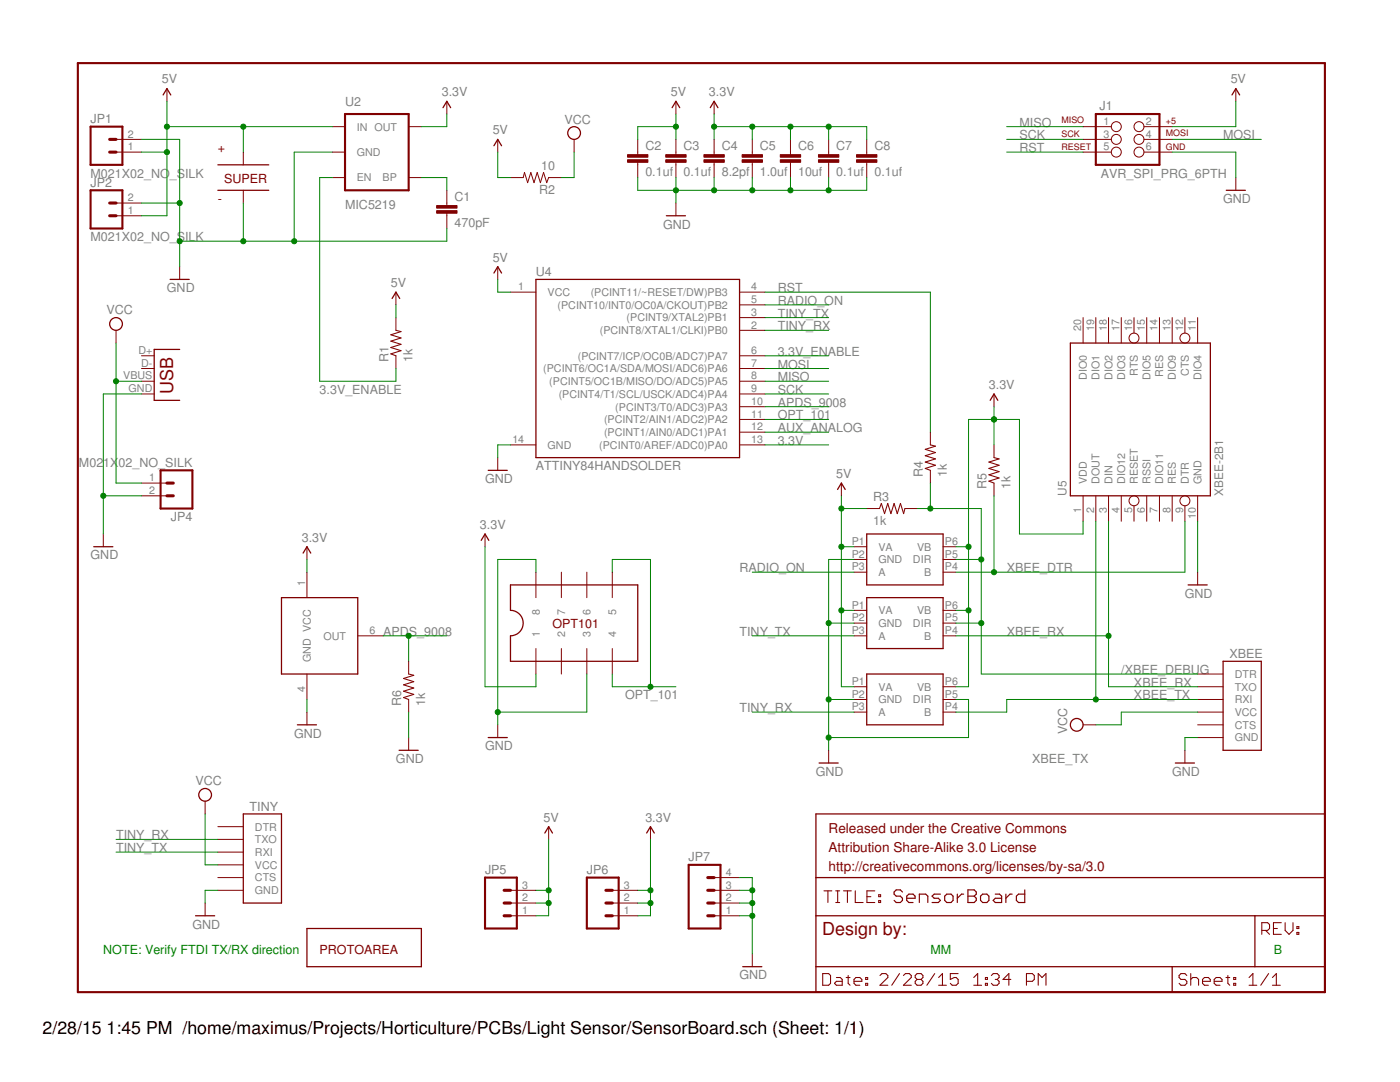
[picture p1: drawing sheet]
<svg xmlns="http://www.w3.org/2000/svg" width="279mm" height="216mm" viewBox="0 0 279 216" stroke-linecap="round" stroke-linejoin="round" font-family="sans-serif">
<g fill="none" stroke="#800000" stroke-width=".2">
<path d="M33.3 17.7v2.5M246.6 17.7v2.5M23.2 27.8h5M23.2 30.4h5M48.6 30.4v2.5M48.6 38v2.5M66.3 25.3h2.6M66.3 30.4h2.6M66.3 35.4h2.6M81.6 25.3h2.5M81.6 35.4h2.5M89.2 20.2v2.6"/>
<path d="M89.2 38v3M99.3 27.8v2.6M101.9 35.4h2.5l.3-1 .6 2 .6-2 .7 2 .6-2 .6 2 .7-2 .6 2 .4-1h2.5M114.6 27.8v2.6M127.3 27.8v3.1M127.3 32.4v3M134.9 20.2v2.6M134.9 27.8v3.1M134.9 32.4v3M142.5 20.2v2.6M142.5 27.8v3.1M142.5 32.4v3"/>
<path d="M150.1 27.8v3.1M150.1 32.4v3M157.8 27.8v3.1M157.8 32.4v3M165.4 27.8v3.1M165.4 32.4v3M173 27.8v3.1M173 32.4v3M216.2 25.3h5.6M216.2 27.8h5.6M216.2 30.4h5.6M228.3 25.3h5.6"/>
<path d="M228.3 27.8h5.6M228.3 30.4h5.6M246.6 35.4v2.6M23.2 43.1h5M23.2 40.5h5M35.9 53.2v2.6M79 58.3v2.5M89.2 42.5v3.1M99.3 53.2v2.6M101.9 58.3h5.1M134.9 40.5v2.6M147.6 58.3h5.1"/>
<path d="M23.2 65.9v2.6M28.2 71h2.6M28.2 73.5h2.6M28.2 76.1h2.6M28.2 78.6h2.6M79 63.4v2.5M79 71v2.5M147.6 71h5.1M147.6 73.5h5.1M147.6 76.1h5.1M147.6 78.6h5.1M147.6 65.9h5.1"/>
<path d="M147.6 63.4h5.1M147.6 60.8h5.1M198.4 78.6v2.6M216.2 63.4v5.1M218.7 63.4v5.1M221.2 63.4v5.1M223.8 63.4v5.1M226.3 63.4v3.1M228.9 63.4v5.1M231.4 63.4v5.1M233.9 63.4v5.1M236.5 63.4v3.1"/>
<path d="M239 63.4v5.1M28.2 96.4h5.1M28.2 98.9h5.1M99.3 91.3v2.6M101.9 88.8h5.1M147.6 81.2h5.1M147.6 83.7h5.1M147.6 86.2h5.1M147.6 88.8h5.1M167.9 96.4v2.5M185.7 86.2v2.6M185.7 93.9v2.5"/>
<path d="M198.4 88.8v2.5M198.4 96.4v2.5M216.2 98.9v5.1M218.7 98.9v5.1M221.2 98.9v5.1M223.8 98.9v5.1M228.9 98.9v5.1M231.4 98.9v5.1M233.9 98.9v5.1M239 98.9v5.1M20.6 106.6v2.5M61.3 109.1v2.5"/>
<path d="M61.3 114.2v5.1M96.8 106.6v2.5M107 114.2v5.1M112 114.2v5.1M117.1 114.2v5.1M122.2 114.2v5.1M170.5 109.1h2.5M170.5 111.6h2.5M170.5 114.2h2.5M173 101.5h2.5M180.6 101.5h2.5M188.2 109.1h2.6"/>
<path d="M188.2 111.6h2.6M188.2 114.2h2.6M226.3 100.9v3.1M236.5 100.9v3.1M239 114.2v2.5M61.3 134.5v5.1M71.4 126.9h5.1M81.6 132v2.5M81.6 139.6v2.5M107 129.4v5.1M112 129.4v5.1M117.1 129.4v5.1"/>
<path d="M122.2 129.4v5.1M170.5 137h2.5M170.5 139.6h2.5M170.5 126.9h2.5M170.5 121.8h2.5M170.5 124.3h2.5M188.2 137h2.6M188.2 139.6h2.6M188.2 126.9h2.6M188.2 121.8h2.6M188.2 124.3h2.6M239 134.5h5.1"/>
<path d="M239 137h5.1M239 139.6h5.1M40.9 159.9v2.5M61.3 142.1v2.5M81.6 147.2v2.5M99.3 144.6v2.6M165.4 149.7v2.6M170.5 142.1h2.5M188.2 142.1h2.6M216.2 144.6h2.5M236.5 149.7v2.6M239 142.1h5.1"/>
<path d="M239 144.6h5.1M239 147.2h5.1M43.5 165h5.1M43.5 167.5h5.1M43.5 170h5.1M43.5 172.6h5.1M43.5 175.1h5.1M43.5 177.7h5.1M101.9 177.7h5.1M109.5 165v2.5M122.2 177.7h5.1M129.8 165v2.5"/>
<path d="M142.5 175.1h5.1M142.5 177.7h5.1M40.9 180.2v2.5M101.9 182.7h5.1M101.9 180.2h5.1M122.2 182.7h5.1M122.2 180.2h5.1M142.5 182.7h5.1M142.5 180.2h5.1M150.1 190.4v2.5"/>
<circle cx="222.8" cy="27.8" r=".99"/>
<circle cx="222.8" cy="25.3" r=".99"/>
<circle cx="222.8" cy="30.4" r=".99"/>
<circle cx="227.3" cy="25.3" r=".99"/>
<circle cx="227.3" cy="27.8" r=".99"/>
<circle cx="227.3" cy="30.4" r=".99"/>
<circle cx="226.3" cy="67.5" r=".99"/>
<circle cx="236.5" cy="67.5" r=".99"/>
<circle cx="226.3" cy="99.9" r=".99"/>
<circle cx="236.5" cy="99.9" r=".99"/>
</g>
<g fill="none" stroke="#800000" stroke-width=".25">
<path d="M32.6 18.9l.7-1.2 .8 1.2M245.9 18.9l.7-1.2 .8 1.2M43.5 38h10.1M43.5 32.9h10.1M88.4 21.5l.8-1.3 .7 1.3M98.6 29.1l.7-1.3 .8 1.3M134.1 21.5l.8-1.3 .8 1.3M141.8 21.5l.7-1.3 .8 1.3M244.7 38h3.8M34 55.8h3.8M78.3 59.6l.7-1.3 .8 1.3M98.6 54.5l.7-1.3 .8 1.3"/>
<path d="M107 55.8h40.6v35.5h-40.6zM133 43.1h3.8M35.9 69.7h-5.1v10.2h5.1M197.6 79.9l.8-1.3 .7 1.3M213.6 68.5h28v30.4h-28zM97.4 93.9h3.8M167.2 97.7l.7-1.3 .8 1.3M18.7 109.1h3.8M56.2 119.3h15.2v15.2h-15.2zM60.5 110.4l.8-1.3 .7 1.3M96 107.8l.8-1.2 .8 1.2M101.9 116.7h25.4v15.3h-25.4v-5.1a2.54 2.54 0 0 0 2.5-2.6 2.54 2.54 0 0 0-2.5-2.5z"/>
<path d="M173 106.6h15.2v10.1h-15.2zM173 119.3h15.2v10.1h-15.2zM237.1 116.7h3.8M173 134.5h15.2v10.1h-15.2zM244.1 132h7.6v17.7h-7.6zM59.4 144.6h3.8M79.7 149.7h3.8M97.4 147.2h3.8M163.5 152.3h3.8M234.6 152.3h3.8M48.6 162.4h7.6v17.8h-7.6zM108.7 166.2l.8-1.2 .8 1.2"/>
<path d="M129.1 166.2l.7-1.2 .8 1.2M162.8 162.4h101.6v35.6h-101.6zM162.8 175.1h101.6M39 182.7h3.8M61.3 185.3h22.8v7.6h-22.8zM148.2 192.9h3.8M162.8 182.7h101.6M162.8 192.9h101.6M233.9 192.9v5.1M250.4 182.7v10.2"/>
<circle cx="114.6" cy="26.5" r="1.27"/>
<circle cx="23.2" cy="64.6" r="1.27"/>
<circle cx="40.9" cy="158.6" r="1.27"/>
<circle cx="214.9" cy="144.6" r="1.27"/>
</g>
<path d="M15.5 12.6h248.9v185.4h-248.9zM18.1 25.3h6.3v7.6h-6.3zM18.1 38h6.3v7.6h-6.3zM68.9 22.8h12.7v15.2h-12.7zM218.7 22.8h12.7v10.1h-12.7zM32 93.9h6.4v7.6h-6.4zM96.8 175.1h6.3v10.2h-6.3zM117.1 175.1h6.4v10.2h-6.4zM137.4 172.6h6.4v12.7h-6.4z" fill="none" stroke="#800000" stroke-width=".42"/>
<g fill="none" stroke="#800000" stroke-width=".61">
<path d="M21.9 27.8h1.3M21.9 30.4h1.3M21.9 40.5h1.3M21.9 43.1h1.3M33.3 98.9h1.3M33.3 96.4h1.3M100.6 177.7h1.3M120.9 177.7h1.3M141.2 177.7h1.3M141.2 175.1h1.3M100.6 180.2h1.3M100.6 182.7h1.3"/>
<path d="M120.9 180.2h1.3M120.9 182.7h1.3M141.2 180.2h1.3M141.2 182.7h1.3"/>
</g>
<g fill="none" stroke="#800000" stroke-width=".21">
<path d="M79 65.9l1 .3-2 .6 2 .6-2 .7 2 .6-2 .6 2 .7-2 .6 1 .4M185.7 88.8l1 .2-2 .7 2 .6-2 .6 2 .7-2 .6 2 .6-2 .7 1 .4M198.4 91.3l1 .3-2 .6 2 .6-2 .7 2 .6-2 .6 2 .7-2 .6 1 .4M175.5 101.5l.4-1 .6 2 .7-2 .6 2 .6-2 .7 2 .6-2 .6 2 .3-1M81.6 134.5l1 .2-2.1 .7 2.1 .6-2.1 .7 2.1 .6-2.1 .6 2.1 .7-2.1 .6 1.1 .4M164.4 177.8h1.6M165.2 177.8v2.3M166.8 177.8h.8M167.2 177.8v2.3M168.3 177.8h1.6M169.1 177.8v2.3M170.7 177.8v2.3h1.6"/>
<path d="M173 178.9h.8M174.6 177.8h-1.6v2.3h1.6M175.4 179.7h.3v.4h-.3zM175.4 178.5h.3v.4h-.3zM164.2 194.3h1.2l.4 .3v1.6l-.4 .4h-1.2zM166.8 180.1h.8M166.9 195.1h.8l.4 .3v1.2h-1.2l-.4-.4 .4-.4h1.2M168.9 195.1h.8M169.3 194.6v1.6l.4 .4M170.4 195.8h1.6v-.4l-.4-.3h-.8l-.4 .3v.8l.4 .4h.8M172.8 196.2h.4v.4h-.4zM172.8 195.1h.4v.3h-.4z"/>
<path d="M175.6 194.6l.4-.3h.8l.4 .3v.5l-1.6 1.5h1.6M179.5 194.3l-1.5 2.3M180.3 194.6l.4-.3h.8l.4 .3v.5l-1.6 1.5h1.6M183 195.4l-.4 .4v.4l.4 .4h.8l.4-.4v-.4l-.4-.4M183 195.4l-.4-.3v-.5l.4-.3h.8l.4 .3v.5l-.4 .3M183 195.4h.8M186.5 194.3l-1.5 2.3M187.3 196.6h1.6M187.3 195.1l.8-.8v2.3M191.2 194.3h-1.5v1.1l.7-.3h.4l.4 .3v.8l-.4 .4h-.8l-.3-.4M194.3 196.6h1.6M194.3 195.1l.8-.8v2.3"/>
<path d="M196.7 196.2h.4v.4h-.4zM196.7 195.1h.4v.3h-.4zM197.8 194.6l.4-.3h.8l.4 .3v.5l-.4 .3M198.6 195.4h.4M199 195.4l.4 .4v.4l-.4 .4h-.8l-.4-.4M201.7 195.4h-1.5l1.1-1.1v2.3M204.9 195.8h1.1l.4-.4v-.8l-.4-.3h-1.1v2.3M207.2 196.6v-2.3l.8 .8 .7-.8v2.3M236.9 194.6l-.4-.3h-.8l-.4 .3v.5l.4 .3h.8l.4 .4v.4l-.4 .4h-.8l-.4-.4M237.6 195.4l.4-.3h.8l.4 .3v1.2M237.6 194.3v2.3M240 195.8h1.5v-.4l-.3-.3h-.8l-.4 .3v.8l.4 .4h.8"/>
<path d="M242.3 195.8h1.6v-.4l-.4-.3h-.8l-.4 .3v.8l.4 .4h.8M244.7 195.1h.7M245 194.6v1.6l.4 .4M246.2 196.2h.4v.4h-.4zM246.2 195.1h.4v.3h-.4zM249.3 196.6h1.5M249.3 195.1l.7-.8v2.3M251.8 185.7h1.2l.4-.4v-.8l-.4-.4h-1.2v2.3M252.6 185.7l.8 .7M253.2 194.3l-1.6 2.3M253.9 196.6h1.6M253.9 195.1l.8-.8v2.3"/>
<path d="M254.1 185.3h.8M255.7 184.1h-1.6v2.3h1.6M256.5 184.1v1.6l.8 .7 .7-.7v-1.6M258.8 186.1h.4v.3h-.4zM258.8 184.9h.4v.4h-.4z"/>
</g>
<g fill="none" stroke="#800000" stroke-width=".23">
<path d="M180.1 178l-.4-.4h-.8l-.5 .4v.4l.5 .4h.8l.4 .4v.5l-.4 .4h-.8l-.5-.4M181 179.2h1.6v-.4l-.4-.4h-.8l-.4 .4v.9l.4 .4h.8M187.7 178.4h-1.3l-.4 .4 .4 .4h.9l.4 .5-.4 .4h-1.3M188.5 178.8l.5-.4h.8l.4 .4v.9l-.4 .4h-.8l-.5-.4zM191.1 178.4v1.7M192.3 178.4h-.4l-.8 .8M193.2 177.6h1.2l.4 .4v.4l-.4 .4 .4 .4v.5l-.4 .4h-1.2zM193.2 178.8h1.2M195.7 178.8l.4-.4h.9l.4 .4v.9l-.4 .4h-.9l-.4-.4zM198.6 178.4h.9l.4 .4v1.3h-1.3l-.4-.4 .4-.5h1.3M200.7 178.4v1.7M202 178.4h-.4l-.9 .8"/>
<path d="M204.5 177.6v2.5h-1.2l-.5-.4v-.9l.5-.4h1.2M183.5 180.1v-1.7h1.2l.5 .4v1.3"/>
</g>
<g fill="#800000" stroke="#800000" stroke-width=".2">
<path d="M132.9 31.9h4v.5h-4z"/>
<path d="M132.9 30.9h4v.5h-4z"/>
<path d="M140.5 31.9h4v.5h-4z"/>
<path d="M140.5 30.9h4v.5h-4z"/>
<path d="M148.1 31.9h4.1v.5h-4.1z"/>
<path d="M148.1 30.9h4.1v.5h-4.1z"/>
<path d="M155.7 31.9h4.1v.5h-4.1z"/>
<path d="M155.7 30.9h4.1v.5h-4.1z"/>
<path d="M163.3 31.9h4.1v.5h-4.1z"/>
<path d="M163.3 30.9h4.1v.5h-4.1z"/>
<path d="M87.1 42h4.1v.5h-4.1z"/>
<path d="M87.1 41h4.1v.5h-4.1z"/>
<path d="M170.9 31.9h4.1v.5h-4.1z"/>
<path d="M170.9 30.9h4.1v.5h-4.1z"/>
<path d="M125.2 31.9h4.1v.5h-4.1z"/>
<path d="M125.2 30.9h4.1v.5h-4.1z"/>
</g>
<g fill="none" stroke="#008000" stroke-width=".2">
<path d="M28.2 30.4h5.1M28.2 27.8h7.7v25.4M33.3 20.2v22.9h-5.1M33.3 25.3h33M48.6 25.3v5.1M66.3 30.4h-7.6v17.7M66.3 35.4h-2.5v40.7h15.2v-2.6M84.1 35.4h5.1v2.6M89.2 22.8v2.5h-5.1M99.3 30.4v5h2.6M114.6 30.4v5h-2.6M127.3 35.4v2.6h45.7v-2.6"/>
<path d="M134.9 25.3h-7.6v2.5M134.9 22.8v5M134.9 35.4v5.1M142.5 25.3h30.5v2.5M142.5 22.8v5M142.5 35.4v2.6M150.1 25.3v2.5M150.1 35.4v2.6M157.8 25.3v2.5M157.8 35.4v2.6M165.4 25.3v2.5M165.4 35.4v2.6"/>
<path d="M200.9 25.3h15.3M200.9 30.4h15.3M200.9 27.8h15.3M233.9 30.4h12.7v5M233.9 27.8h17.8M246.6 20.2v5.1h-12.7M28.2 40.5h7.7M48.6 40.5v7.6M89.2 45.6v2.5h-53.3M99.3 55.8v2.5h2.6M152.7 58.3h33v27.9M23.2 76.1h5"/>
<path d="M23.2 68.5v27.9h5M28.2 78.6h-7.6v28M79 60.8v2.6M152.7 78.6h12.7M152.7 76.1h12.7M152.7 73.5h12.7M152.7 63.4h12.7M152.7 65.9h12.7M152.7 71h12.7M152.7 60.8h12.7M20.6 98.9h7.6M101.9 88.8h-2.6v2.5"/>
<path d="M152.7 83.7h12.7M152.7 88.8h12.7M152.7 81.2h12.7M152.7 86.2h12.7M167.9 98.9v38.1h2.6M185.7 96.4v5.1M198.4 81.2v7.6M198.4 98.9v15.3M61.3 111.6v2.6M96.8 109.1v27.9h10.2v-2.5M107 114.2v-2.6h-7.7v33M122.2 114.2v-2.6h7.6v25.4"/>
<path d="M150.1 114.2h20.4M167.9 101.5h5.1M167.9 109.1h2.6M170.5 111.6h-5.1v38.1M183.1 101.5h12.7v33h43.2M190.8 109.1h2.5M190.8 111.6h5M216.2 104v2.6h-12.7v-22.9h-10.2v53.3h-2.5M218.7 104v35.6M221.2 104v33h17.8M236.5 104v10.2h-45.7M239 104v10.2"/>
<path d="M61.3 139.6v2.5M76.5 126.9h12.7M81.6 126.9v5.1M117.1 134.5v7.6h-17.8M122.2 134.5v2.5h12.7M150.1 126.9h20.4M165.4 139.6h5.1M165.4 124.3h5.1M167.9 121.8h2.6M190.8 121.8h2.5M190.8 139.6h2.5v7.6h-27.9M190.8 124.3h5"/>
<path d="M190.8 126.9h30.4M239 139.6h-38.1v2.5h-10.1M81.6 142.1v5.1M150.1 142.1h20.4M239 142.1h-15.2v2.5h-5.1M239 147.2h-2.5v2.5M23.2 170h20.3M23.2 167.5h20.3M40.9 162.4v10.2h2.6M43.5 177.7h-2.6v2.5M107 177.7h2.5M109.5 167.5v15.2h-2.5"/>
<path d="M127.3 177.7h2.5M129.8 167.5v15.2h-2.5M147.6 177.7h2.5M147.6 175.1h2.5v15.3M107 180.2h2.5M127.3 180.2h2.5M147.6 180.2h2.5M147.6 182.7h2.5"/>
</g>
<g fill="#008000" stroke="#008000" stroke-width=".2">
<circle cx="33.3" cy="25.3" r=".51"/>
<circle cx="33.3" cy="30.4" r=".51"/>
<circle cx="48.6" cy="25.3" r=".51"/>
<circle cx="109.5" cy="177.7" r=".51"/>
<circle cx="109.5" cy="180.2" r=".51"/>
<circle cx="134.9" cy="25.3" r=".51"/>
<circle cx="167.9" cy="101.5" r=".51"/>
<circle cx="167.9" cy="109.1" r=".51"/>
<circle cx="167.9" cy="121.8" r=".51"/>
<circle cx="129.8" cy="180.2" r=".51"/>
<circle cx="129.8" cy="177.7" r=".51"/>
<circle cx="142.5" cy="25.3" r=".51"/>
<circle cx="150.1" cy="25.3" r=".51"/>
<circle cx="157.8" cy="25.3" r=".51"/>
<circle cx="165.4" cy="25.3" r=".51"/>
<circle cx="198.4" cy="83.7" r=".51"/>
<circle cx="193.3" cy="109.1" r=".51"/>
<circle cx="193.3" cy="121.8" r=".51"/>
<circle cx="35.9" cy="48.1" r=".51"/>
<circle cx="35.9" cy="40.5" r=".51"/>
<circle cx="48.6" cy="48.1" r=".51"/>
<circle cx="58.7" cy="48.1" r=".51"/>
<circle cx="99.3" cy="142.1" r=".51"/>
<circle cx="20.6" cy="98.9" r=".51"/>
<circle cx="150.1" cy="182.7" r=".51"/>
<circle cx="150.1" cy="180.2" r=".51"/>
<circle cx="150.1" cy="177.7" r=".51"/>
<circle cx="134.9" cy="38" r=".51"/>
<circle cx="142.5" cy="38" r=".51"/>
<circle cx="150.1" cy="38" r=".51"/>
<circle cx="157.8" cy="38" r=".51"/>
<circle cx="165.4" cy="38" r=".51"/>
<circle cx="165.4" cy="139.6" r=".51"/>
<circle cx="165.4" cy="124.3" r=".51"/>
<circle cx="165.4" cy="147.2" r=".51"/>
<circle cx="218.7" cy="139.6" r=".51"/>
<circle cx="221.2" cy="126.9" r=".51"/>
<circle cx="129.8" cy="137" r=".51"/>
<circle cx="198.4" cy="114.2" r=".51"/>
<circle cx="81.6" cy="126.9" r=".51"/>
<circle cx="185.7" cy="101.5" r=".51"/>
<circle cx="195.8" cy="111.6" r=".51"/>
<circle cx="195.8" cy="124.3" r=".51"/>
<circle cx="23.2" cy="76.1" r=".51"/>
</g>
<g font-size="3.6" fill="#800000">
<text x="34.6" y="78.6" transform="rotate(-90 34.6 78.6)">USB</text>
<text x="164.1" y="186.5">Design by:</text>
</g>
<g font-size="3.5">
<text x="8.5" y="206.4">2/28/15</text>
<text x="21.3" y="206.4">1:45 PM /home/maximus/Projects/Horticulture/PCBs/Light Sensor/SensorBoard.sch (Sheet: 1/1)</text>
</g>
<g font-size="2.7" fill="#800000">
<text x="165.4" y="166.2">Released under the Creative Commons</text>
<text x="165.4" y="170">Attribution Share-Alike 3.0 License</text>
<text x="165.4" y="173.8">http://creativecommons.org/licenses/by-sa/3.0</text>
</g>
<g font-size="2.5" fill="#808080">
<text x="32.3" y="16.6">5V</text>
<text x="245.6" y="16.6">5V</text>
<text x="68.9" y="21.2">U2</text>
<text x="88.2" y="19.2">3.3V</text>
<text x="133.9" y="19.2">5V</text>
<text x="141.5" y="19.2">3.3V</text>
<text x="219.5" y="22">J1</text>
<text x="18.1" y="24.5">JP1</text>
<text x="98.3" y="26.8">5V</text>
<text x="112.7" y="24.6">VCC</text>
<text x="128.8" y="30">C2</text>
<text x="136.4" y="30">C3</text>
<text x="144" y="30">C4</text>
<text x="151.7" y="30">C5</text>
<text x="159.3" y="30">C6</text>
<text x="166.9" y="30">C7</text>
<text x="174.5" y="30">C8</text>
<text x="203.5" y="27.8">SCK</text>
<text x="203.5" y="25.3">MISO</text>
<text x="244.1" y="27.8">MOSI</text>
<text x="18.1" y="35.4">M021X02_NO</text>
<text x="33.9" y="35.4">_SILK</text>
<text x="108" y="33.9">10</text>
<text x="128.8" y="35.1">0.1uf</text>
<text x="136.4" y="35.1">0.1uf</text>
<text x="144" y="35.1">8.2pf</text>
<text x="151.7" y="35.1">1.0uf</text>
<text x="159.3" y="35.1">10uf</text>
<text x="166.9" y="35.1">0.1uf</text>
<text x="174.5" y="35.1">0.1uf</text>
<text x="203.5" y="30.4">RST</text>
<text x="219.7" y="35.4">AVR_SPI_PRG_6PTH</text>
<text x="18.1" y="37.2">JP2</text>
<text x="68.9" y="41.8">MIC5219</text>
<text x="90.7" y="40.1">C1</text>
<text x="107.6" y="38.7">R2</text>
<text x="244.1" y="40.5">GND</text>
<text x="90.7" y="45.2">470pF</text>
<text x="132.4" y="45.6">GND</text>
<text x="18.1" y="48.1">M021X02_NO_SILK</text>
<text x="98.3" y="52.2">5V</text>
<text x="33.3" y="58.3">GND</text>
<text x="78" y="57.3">5V</text>
<text x="107" y="55">U4</text>
<text x="155.2" y="58.3">RST</text>
<text x="21.3" y="62.7">VCC</text>
<text x="155.2" y="63.4">TINY_TX</text>
<text x="155.2" y="65.9">TINY_RX</text>
<text x="155.2" y="60.8">RADIO_ON</text>
<text x="155.2" y="71">3.3V_ENABLE</text>
<text x="77.5" y="72.3" transform="rotate(-90 77.5 72.3)">R1</text>
<text x="82.3" y="72.3" transform="rotate(-90 82.3 72.3)">1k</text>
<text x="155.2" y="76.1">MISO</text>
<text x="155.2" y="73.5">MOSI</text>
<text x="197.4" y="77.6">3.3V</text>
<text x="63.8" y="78.6">3.3V_ENABLE</text>
<text x="155.2" y="78.6">SCK</text>
<text x="155.2" y="83.7">OPT_101</text>
<text x="155.2" y="81.2">APDS_9008</text>
<text x="155.2" y="88.8">3.3V</text>
<text x="155.2" y="86.2">AUX_ANALOG</text>
<text x="15.8" y="93.1">M02</text>
<text x="20.6" y="93.1">1X</text>
<text x="23.7" y="93.1">02_NO_SILK</text>
<text x="107" y="93.9">ATTINY84HANDSOLDER</text>
<text x="166.9" y="95.4">5V</text>
<text x="184.2" y="95.1" transform="rotate(-90 184.2 95.1)">R4</text>
<text x="189" y="95.1" transform="rotate(-90 189 95.1)">1k</text>
<text x="96.8" y="96.4">GND</text>
<text x="174.3" y="100">R3</text>
<text x="196.9" y="97.7" transform="rotate(-90 196.9 97.7)">R5</text>
<text x="201.7" y="97.7" transform="rotate(-90 201.7 97.7)">1k</text>
<text x="34.1" y="104">JP4</text>
<text x="95.8" y="105.5">3.3V</text>
<text x="174.3" y="104.8">1k</text>
<text x="18.1" y="111.6">GND</text>
<text x="60.2" y="108.1">3.3V</text>
<text x="147.6" y="114.2">RADIO_ON</text>
<text x="200.9" y="114.2">XBEE_DTR</text>
<text x="236.5" y="119.2">GND</text>
<text x="76.5" y="126.9">APDS_9008</text>
<text x="147.6" y="126.9">TINY_TX</text>
<text x="200.9" y="126.9">XBEE_RX</text>
<text x="245.4" y="131.3">XBEE</text>
<text x="223.8" y="134.5">/XBEE_DEBUG</text>
<text x="226.3" y="137">XBEE_RX</text>
<text x="80.1" y="140.8" transform="rotate(-90 80.1 140.8)">R6</text>
<text x="84.9" y="140.8" transform="rotate(-90 84.9 140.8)">1k</text>
<text x="124.7" y="139.6">OPT_101</text>
<text x="147.6" y="142.1">TINY_RX</text>
<text x="226.3" y="139.6">XBEE_TX</text>
<text x="58.7" y="147.2">GND</text>
<text x="96.8" y="149.7">GND</text>
<text x="213" y="146.5" transform="rotate(-90 213 146.5)">VCC</text>
<text x="79" y="152.3">GND</text>
<text x="162.8" y="154.8">GND</text>
<text x="206" y="152.3">XBEE_TX</text>
<text x="233.9" y="154.8">GND</text>
<text x="39" y="156.7">VCC</text>
<text x="49.8" y="161.8">TINY</text>
<text x="23.2" y="167.5">TINY_RX</text>
<text x="108.5" y="163.9">5V</text>
<text x="128.8" y="163.9">3.3V</text>
<text x="23.2" y="170">TINY_TX</text>
<text x="137.4" y="171.8">JP7</text>
<text x="96.8" y="174.4">JP5</text>
<text x="117.1" y="174.4">JP6</text>
<text x="38.4" y="185.3">GND</text>
<text x="147.6" y="195.4">GND</text>
</g>
<g font-size="2.5" fill="#800000">
<text x="43.5" y="30.4">+</text>
<text x="43.5" y="40.5">-</text>
<text x="44.7" y="36.5">SUPER</text>
<text x="110.3" y="125.3">OPT101</text>
<text x="63.8" y="190.4">PROTOAREA</text>
</g>
<g font-size="2.5" fill="#008000">
<text x="20.6" y="190.4">NOTE: Verify FTDI TX/RX direction</text>
<text x="185.7" y="190.4">MM</text>
<text x="254.2" y="190.4">B</text>
</g>
<g font-size="2.3" fill="#808080">
<text x="212.9" y="98.9" transform="rotate(-90 212.9 98.9)">U5</text>
<text x="244.1" y="98.9" transform="rotate(-90 244.1 98.9)">XBEE-2B1</text>
</g>
<g font-size="2.1" fill="#808080">
<text x="25.5" y="27.5">2</text>
<text x="71.2" y="26">IN OUT</text>
<text x="220.3" y="24.9">1</text>
<text x="220.3" y="27.5">3</text>
<text x="228.6" y="24.9">2</text>
<text x="228.6" y="27.5">4</text>
<text x="25.5" y="30">1</text>
<text x="71.2" y="31.1">GND</text>
<text x="220.3" y="30">5</text>
<text x="228.6" y="30">6</text>
<text x="25.5" y="40.2">2</text>
<text x="71.2" y="36.2">EN</text>
<text x="76.4" y="36.2">BP</text>
<text x="25.5" y="42.7">1</text>
<text x="103.4" y="57.9">1</text>
<text x="109.3" y="59.1">VCC</text>
<text x="117.9" y="59.1">(PCINT11/~RESET/DW)PB3</text>
<text x="149.9" y="57.9">4</text>
<text x="111.3" y="61.6">(PCINT10/INT0/OC0A/CKOUT)PB2</text>
<text x="125.1" y="64.1">(PCINT9/XTAL2)PB1</text>
<text x="149.9" y="65.6">2</text>
<text x="149.9" y="63">3</text>
<text x="149.9" y="60.5">5</text>
<text x="27.6" y="70.6">D+</text>
<text x="115.3" y="71.8">(PCINT7/ICP/OC0B/ADC7)PA7</text>
<text x="119.7" y="66.7">(PCINT8/XTAL1/CLKI)PB0</text>
<text x="149.9" y="70.6">6</text>
<text x="215.8" y="66.1" transform="rotate(-90 215.8 66.1)">20</text>
<text x="218.3" y="66.1" transform="rotate(-90 218.3 66.1)">19</text>
<text x="220.9" y="66.1" transform="rotate(-90 220.9 66.1)">18</text>
<text x="223.4" y="66.1" transform="rotate(-90 223.4 66.1)">17</text>
<text x="226" y="66.1" transform="rotate(-90 226 66.1)">16</text>
<text x="228.5" y="66.1" transform="rotate(-90 228.5 66.1)">15</text>
<text x="231" y="66.1" transform="rotate(-90 231 66.1)">14</text>
<text x="233.6" y="66.1" transform="rotate(-90 233.6 66.1)">13</text>
<text x="236.1" y="66.1" transform="rotate(-90 236.1 66.1)">12</text>
<text x="238.7" y="66.1" transform="rotate(-90 238.7 66.1)">11</text>
<text x="24.6" y="75.7">VBUS</text>
<text x="28.2" y="73.2">D-</text>
<text x="108.4" y="74.3">(PCINT6/OC1A/SDA/MOSI/ADC6)PA6</text>
<text x="109.6" y="76.8">(PCINT5/OC1B/MISO/DO/ADC5)PA5</text>
<text x="149.9" y="75.7">8</text>
<text x="149.9" y="73.2">7</text>
<text x="216.9" y="75.8" transform="rotate(-90 216.9 75.8)">DIO0</text>
<text x="219.5" y="75.8" transform="rotate(-90 219.5 75.8)">DIO1</text>
<text x="222" y="75.8" transform="rotate(-90 222 75.8)">DIO2</text>
<text x="224.5" y="75.8" transform="rotate(-90 224.5 75.8)">DIO3</text>
<text x="227.1" y="75.1" transform="rotate(-90 227.1 75.1)">RTS</text>
<text x="229.6" y="75.8" transform="rotate(-90 229.6 75.8)">DIO5</text>
<text x="232.2" y="75.2" transform="rotate(-90 232.2 75.2)">RES</text>
<text x="234.7" y="75.8" transform="rotate(-90 234.7 75.8)">DIO9</text>
<text x="237.2" y="75.1" transform="rotate(-90 237.2 75.1)">CTS</text>
<text x="239.8" y="75.8" transform="rotate(-90 239.8 75.8)">DIO4</text>
<text x="25.7" y="78.3">GND</text>
<text x="111.5" y="79.4">(PCINT4/T1/SCL/USCK/ADC4)PA4</text>
<text x="122.8" y="81.9">(PCINT3/T0/ADC3)PA3</text>
<text x="149.9" y="80.8">10</text>
<text x="149.9" y="83.3">11</text>
<text x="149.9" y="78.3">9</text>
<text x="102.3" y="88.4">14</text>
<text x="109.3" y="89.5">GND</text>
<text x="119.6" y="89.5">(PCINT0/AREF/ADC0)PA0</text>
<text x="120.6" y="84.5">(PCINT2/AIN1/ADC2)PA2</text>
<text x="120.6" y="87">(PCINT1/AIN0/ADC1)PA1</text>
<text x="149.9" y="85.9">12</text>
<text x="149.9" y="88.4">13</text>
<text x="29.8" y="96">1</text>
<text x="29.8" y="98.6">2</text>
<text x="216.9" y="96.6" transform="rotate(-90 216.9 96.6)">VDD</text>
<text x="219.5" y="96.6" transform="rotate(-90 219.5 96.6)">DOUT</text>
<text x="222" y="96.6" transform="rotate(-90 222 96.6)">DIN</text>
<text x="224.5" y="96.6" transform="rotate(-90 224.5 96.6)">DIO12</text>
<text x="227.1" y="96.6" transform="rotate(-90 227.1 96.6)">RESET</text>
<text x="229.6" y="96.6" transform="rotate(-90 229.6 96.6)">RSSI</text>
<text x="232.2" y="96.6" transform="rotate(-90 232.2 96.6)">DIO11</text>
<text x="234.7" y="96.6" transform="rotate(-90 234.7 96.6)">RES</text>
<text x="237.2" y="96.6" transform="rotate(-90 237.2 96.6)">DTR</text>
<text x="239.8" y="96.6" transform="rotate(-90 239.8 96.6)">GND</text>
<text x="215.8" y="102.5" transform="rotate(-90 215.8 102.5)">1</text>
<text x="218.3" y="102.5" transform="rotate(-90 218.3 102.5)">2</text>
<text x="220.9" y="102.5" transform="rotate(-90 220.9 102.5)">3</text>
<text x="223.4" y="102.5" transform="rotate(-90 223.4 102.5)">4</text>
<text x="226" y="102.5" transform="rotate(-90 226 102.5)">5</text>
<text x="228.5" y="102.5" transform="rotate(-90 228.5 102.5)">6</text>
<text x="231" y="102.5" transform="rotate(-90 231 102.5)">7</text>
<text x="233.6" y="102.5" transform="rotate(-90 233.6 102.5)">8</text>
<text x="236.1" y="102.5" transform="rotate(-90 236.1 102.5)">9</text>
<text x="238.7" y="103.6" transform="rotate(-90 238.7 103.6)">10</text>
<text x="170" y="108.7">P1</text>
<text x="170" y="111.3">P2</text>
<text x="170" y="113.8">P3</text>
<text x="175.3" y="109.8">VA</text>
<text x="175.3" y="112.4">GND</text>
<text x="182.2" y="112.4">DIR</text>
<text x="183" y="109.9">VB</text>
<text x="188.6" y="113.8">P4</text>
<text x="188.6" y="111.3">P5</text>
<text x="188.6" y="108.7">P6</text>
<text x="60.9" y="116.9" transform="rotate(-90 60.9 116.9)">1</text>
<text x="175.3" y="114.9">A</text>
<text x="184.5" y="114.9">B</text>
<text x="107.7" y="122.8" transform="rotate(-90 107.7 122.8)">8</text>
<text x="112.8" y="122.8" transform="rotate(-90 112.8 122.8)">7</text>
<text x="117.9" y="122.8" transform="rotate(-90 117.9 122.8)">6</text>
<text x="123" y="122.8" transform="rotate(-90 123 122.8)">5</text>
<text x="170" y="121.4">P1</text>
<text x="170" y="124">P2</text>
<text x="175.3" y="122.5">VA</text>
<text x="175.3" y="125.1">GND</text>
<text x="182.2" y="125.1">DIR</text>
<text x="183" y="122.5">VB</text>
<text x="188.6" y="124">P5</text>
<text x="188.6" y="121.4">P6</text>
<text x="64.6" y="127.6">OUT</text>
<text x="73.7" y="126.5">6</text>
<text x="107.7" y="127.1" transform="rotate(-90 107.7 127.1)">1</text>
<text x="112.8" y="127.1" transform="rotate(-90 112.8 127.1)">2</text>
<text x="117.9" y="127.1" transform="rotate(-90 117.9 127.1)">3</text>
<text x="123" y="127.1" transform="rotate(-90 123 127.1)">4</text>
<text x="170" y="126.5">P3</text>
<text x="175.3" y="127.6">A</text>
<text x="184.5" y="127.6">B</text>
<text x="188.6" y="126.5">P4</text>
<text x="62" y="132.1" transform="rotate(-90 62 132.1)">GND VCC</text>
<text x="170" y="136.7">P1</text>
<text x="175.3" y="137.8">VA</text>
<text x="183" y="137.8">VB</text>
<text x="188.6" y="136.7">P6</text>
<text x="246.4" y="135.2">DTR</text>
<text x="246.4" y="137.8">TXO</text>
<text x="60.9" y="138" transform="rotate(-90 60.9 138)">4</text>
<text x="170" y="139.2">P2</text>
<text x="170" y="141.7">P3</text>
<text x="175.3" y="140.3">GND</text>
<text x="175.3" y="142.9">A</text>
<text x="182.2" y="140.3">DIR</text>
<text x="184.5" y="142.9">B</text>
<text x="188.6" y="141.7">P4</text>
<text x="188.6" y="139.2">P5</text>
<text x="246.4" y="140.3">RXI</text>
<text x="246.4" y="142.9">VCC</text>
<text x="246.4" y="145.4">CTS</text>
<text x="246.4" y="147.9">GND</text>
<text x="50.9" y="165.7">DTR</text>
<text x="50.9" y="168.3">TXO</text>
<text x="50.9" y="170.8">RXI</text>
<text x="50.9" y="173.3">VCC</text>
<text x="50.9" y="175.9">CTS</text>
<text x="50.9" y="178.4">GND</text>
<text x="104.2" y="179.8">2</text>
<text x="104.2" y="177.3">3</text>
<text x="124.5" y="179.8">2</text>
<text x="124.5" y="177.3">3</text>
<text x="144.8" y="179.8">2</text>
<text x="144.8" y="177.3">3</text>
<text x="144.8" y="174.8">4</text>
<text x="104.2" y="182.4">1</text>
<text x="124.5" y="182.4">1</text>
<text x="144.8" y="182.4">1</text>
</g>
<g font-size="1.8" fill="#800000">
<text x="211.8" y="29.9">RESET</text>
<text x="211.8" y="27.3">SCK</text>
<text x="211.8" y="24.5">MISO</text>
<text x="232.7" y="27.2">MOSI</text>
<text x="232.7" y="24.8">+5</text>
<text x="232.7" y="29.9">GND</text>
</g>
</svg>
